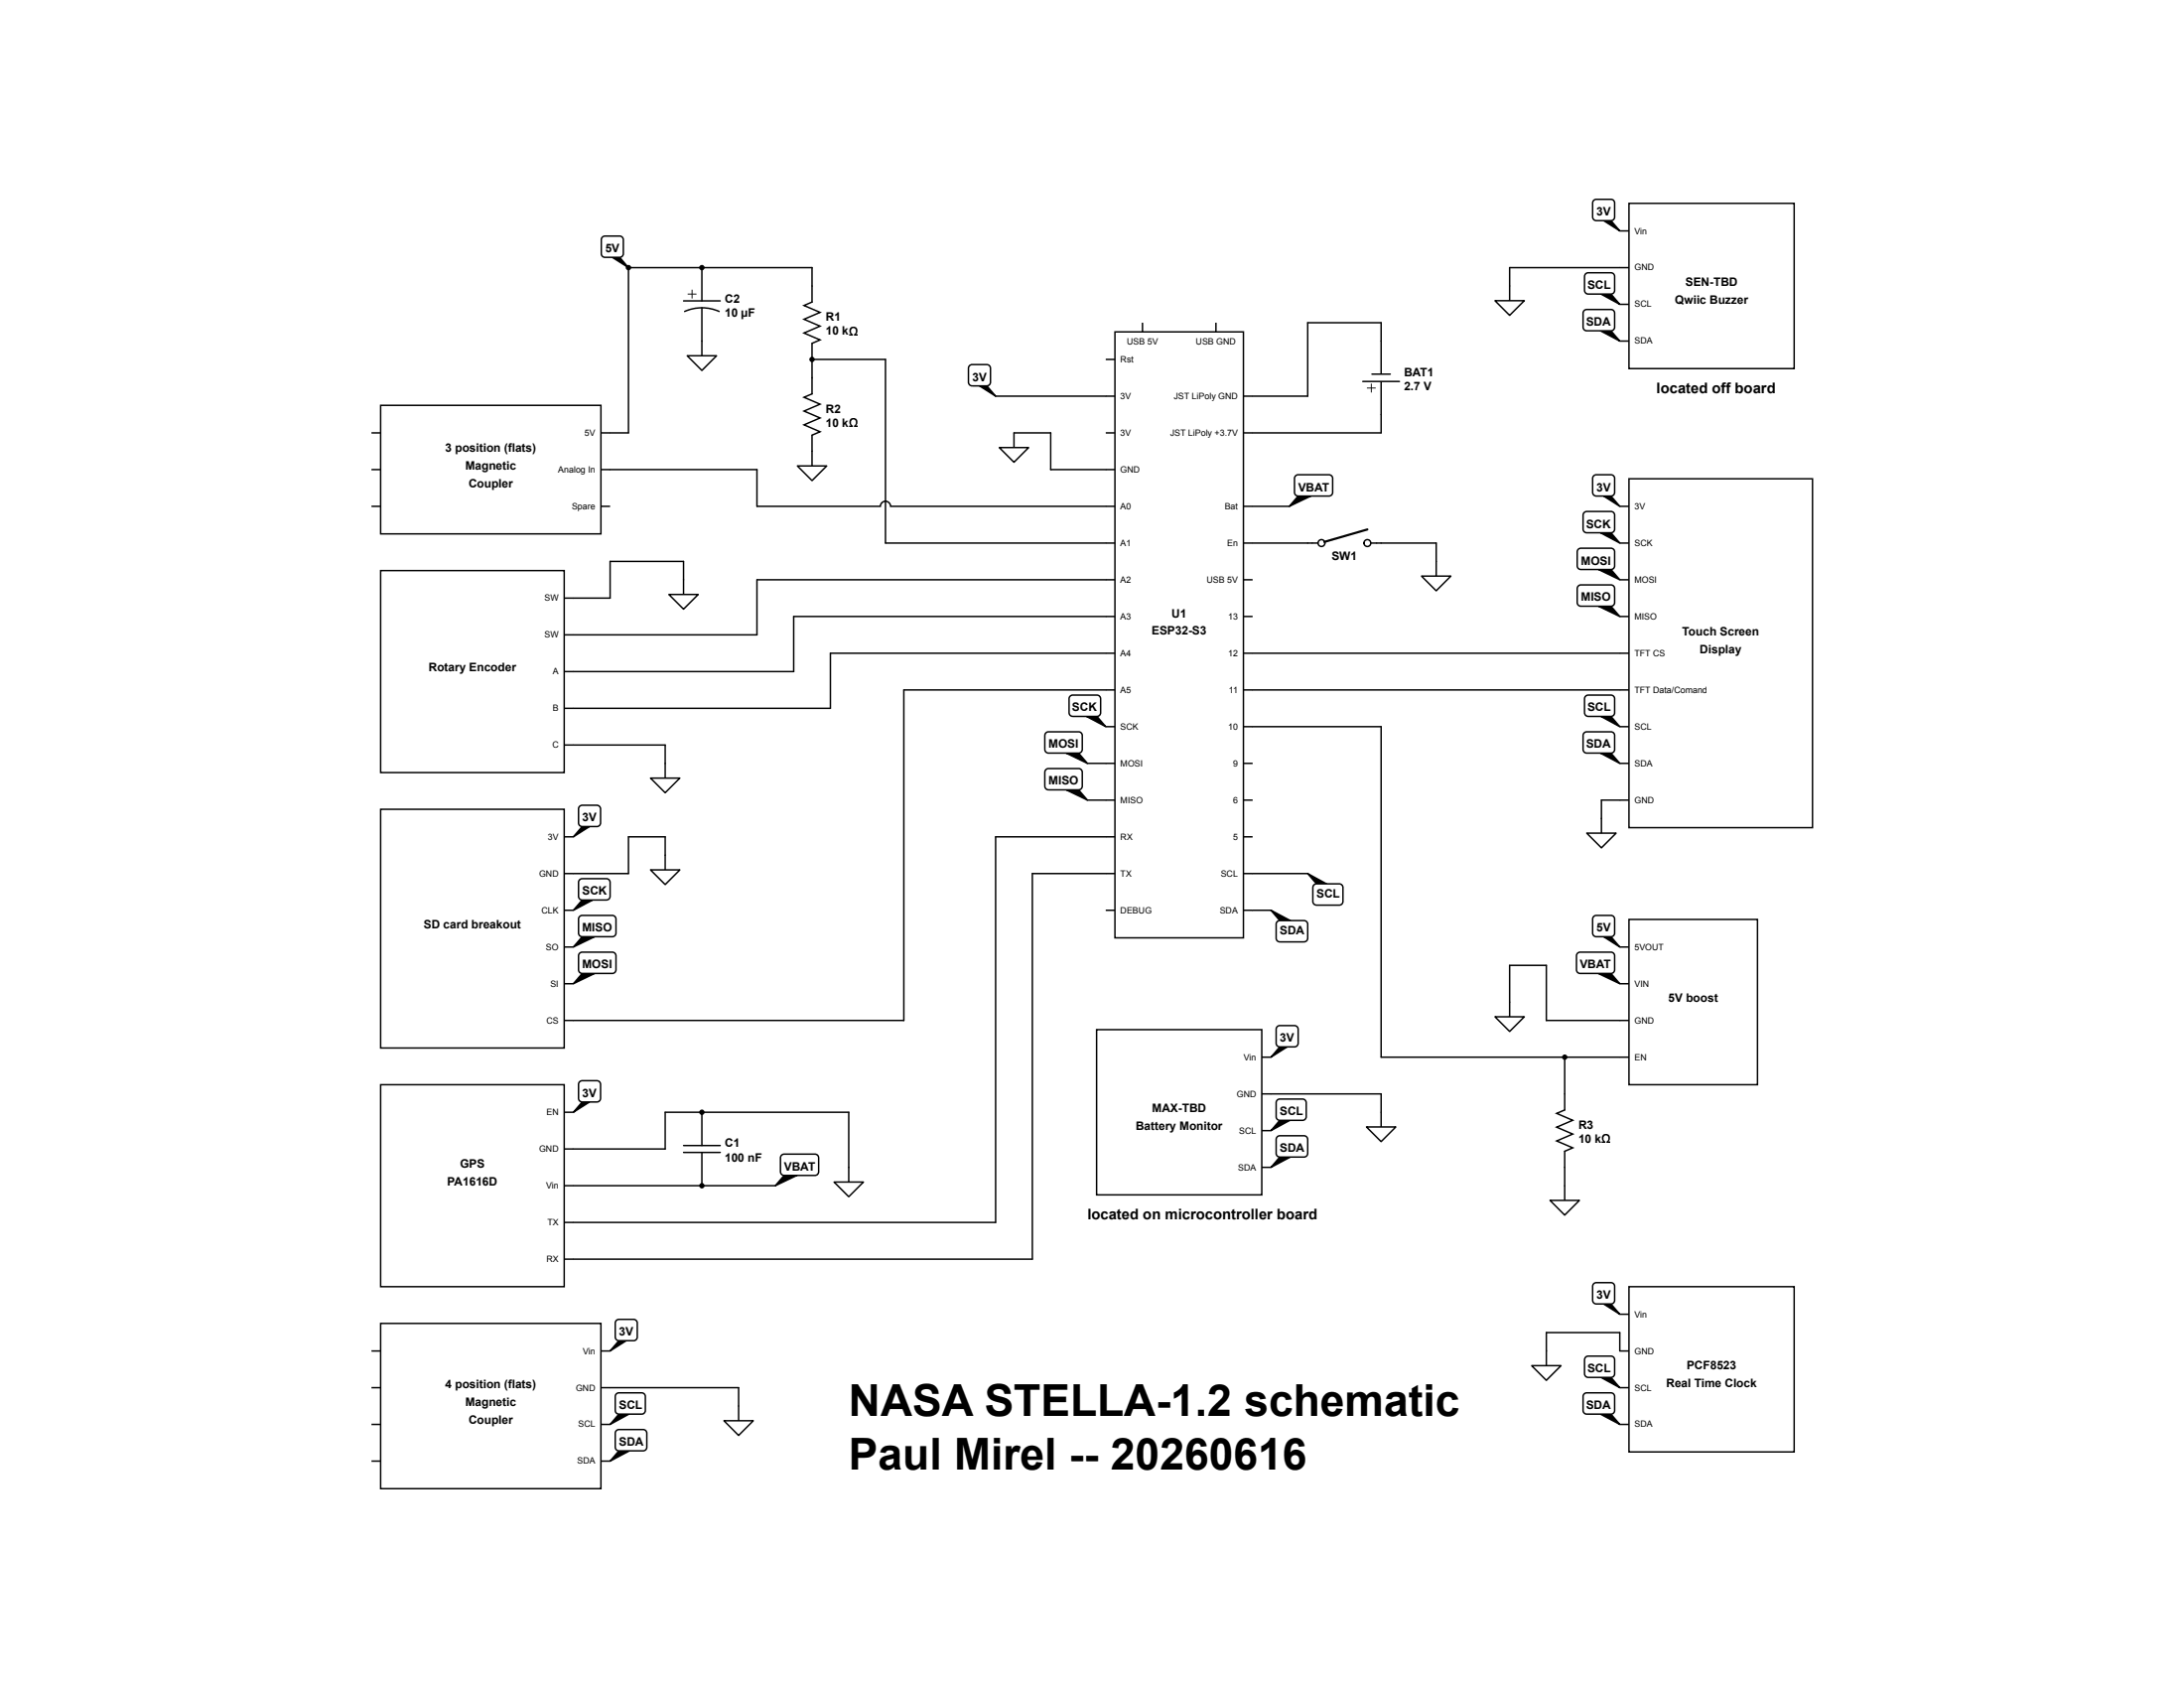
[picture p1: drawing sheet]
<svg xmlns="http://www.w3.org/2000/svg" width="279mm" height="216mm" viewBox="0 0 279 216" stroke-linecap="round" stroke-linejoin="round" font-family="sans-serif">
<g fill="#000">
<path d="M78.3 32.9h1l1.1 1.3zM204.8 37.6h1.3l1.1 1.3zM205.2 28.2h.9l1.1 1.3zM125.3 49.4h.9l1.2 1.3zM204.7 42.3h1.4l1.1 1.3zM166.1 63.4h1.6l-2.8 1.4zM205.2 63.4h.9l1.1 1.4zM204.7 68.1h1.4l1.1 1.4zM204.5 77.5h1.6l1.1 1.4zM204.5 72.8h1.6l1.1 1.4zM136.4 96.3h1.6l1.1 1.3zM139 91.6h1.3l1.2 1.3z"/>
<path d="M204.7 96.3h1.4l1.1 1.3zM204.8 91.6h1.3l1.1 1.3zM74.5 115.1h1.3l-2.4 1.3zM74.5 105.7h.9l-2 1.3zM136.4 101h1.6l1.1 1.3zM162.6 116.4l2.5 1.3h-1.4zM167.3 111.7l2.4 1.3h-1.3zM74.5 124.5h1.6l-2.7 1.3zM74.5 119.8h1.6l-2.7 1.3zM163.7 133.9h1l-2.1 1.3zM204.5 124.5h1.6l1.1 1.3zM205.2 119.8h.9l1.1 1.3z"/>
<path d="M74.5 140.9h.9l-2 1.4zM100.3 150.3h1.6l-2.7 1.4zM163.7 143.3h1.3l-2.4 1.3zM163.7 148h1.4l-2.5 1.3zM79.2 171.5h.9l-2 1.3zM204.8 176.2h1.3l1.1 1.3zM205.2 166.8h.9l1.1 1.3zM79.2 180.9h1.3l-2.4 1.3zM79.2 185.6h1.3l-2.4 1.3zM204.7 180.9h1.4l1.1 1.3z"/>
</g>
<g fill="none" stroke="#000" stroke-width=".19">
<path d="M78.3 32.9h1l1.1 1.3zM204.8 37.6h1.3l1.1 1.3zM205.2 28.2h.9l1.1 1.3zM125.3 49.4h.9l1.2 1.3zM204.7 42.3h1.4l1.1 1.3zM166.1 63.4h1.6l-2.8 1.4zM204.5 77.5h1.6l1.1 1.4zM204.5 72.8h1.6l1.1 1.4zM204.7 68.1h1.4l1.1 1.4zM205.2 63.4h.9l1.1 1.4zM136.4 96.3h1.6l1.1 1.3zM139 91.6h1.3l1.2 1.3z"/>
<path d="M204.7 96.3h1.4l1.1 1.3zM204.8 91.6h1.3l1.1 1.3zM74.5 115.1h1.3l-2.4 1.3zM74.5 119.8h1.6l-2.7 1.3zM74.5 105.7h.9l-2 1.3zM136.4 101h1.6l1.1 1.3zM162.6 116.4l2.5 1.3h-1.4zM167.3 111.7l2.4 1.3h-1.3zM205.2 119.8h.9l1.1 1.3zM74.5 124.5h1.6l-2.7 1.3zM163.7 133.9h1l-2.1 1.3zM204.5 124.5h1.6l1.1 1.3z"/>
<path d="M74.5 140.9h.9l-2 1.4zM100.3 150.3h1.6l-2.7 1.4zM163.7 143.3h1.3l-2.4 1.3zM163.7 148h1.4l-2.5 1.3zM79.2 171.5h.9l-2 1.3zM204.8 176.2h1.3l1.1 1.3zM205.2 166.8h.9l1.1 1.3zM79.2 180.9h1.3l-2.4 1.3zM79.2 185.6h1.3l-2.4 1.3zM204.7 180.9h1.4l1.1 1.3z"/>
</g>
<path d="M168 113.3l.4-.3 3.2 .1 .2 .4-.1 2-.4 .3-3.1-.1-.2-.4z" fill="#fff"/>
<path d="M168 113.3l.4-.3 3.2 .1 .2 .4-.1 2-.4 .3-3.1-.1-.2-.4z" fill="none" stroke="#000" stroke-width=".19"/>
<path d="M142.6 42.5h16.5v77.5h-16.5z" fill="#fff"/>
<g fill="none" stroke="#000" stroke-width=".19">
<path d="M141.5 46h1.1M141.5 50.7h1.1M141.5 55.4h1.1M142.6 42.5h16.5v77.5h-16.5zM146.2 41.3v1.2M155.6 41.3v1.2M159.1 50.7h1.1M159.1 55.4h1.1M141.5 60.1h1.1M141.5 64.8h1.1M141.5 69.5h1.1M141.5 74.2h1.1"/>
<path d="M141.5 78.9h1.1M159.1 64.8h1.1M159.1 69.5h1.1M159.1 74.2h1.1M159.1 78.9h1.1M141.5 83.5h1.1M141.5 88.2h1.1M141.5 92.9h1.1M141.5 97.6h1.1M159.1 83.5h1.1M159.1 88.2h1.1M159.1 92.9h1.1"/>
<path d="M159.1 97.6h1.1M141.5 102.3h1.1M141.5 107h1.1M141.5 111.7h1.1M141.5 116.4h1.1M159.1 102.3h1.1M159.1 107h1.1M159.1 111.7h1.1M159.1 116.4h1.1"/>
</g>
<path d="M163.5 117.8l.2-.1 3.4 .1 .2 .4-.1 2-.4 .3-3.3-.1-.2-.4v-1.8z" fill="#fff"/>
<path d="M163.5 117.8l.2-.1 3.4 .1 .2 .4-.1 2-.4 .3-3.3-.1-.2-.4v-1.8z" fill="none" stroke="#000" stroke-width=".19"/>
<path d="M74.2 103.1l2.2-.1 .4 .2v2l-.2 .5h-2.1l-.4-.2-.1-2z" fill="#fff"/>
<g fill="none" stroke="#000" stroke-width=".19">
<path d="M160.2 69.5h8.4M175.4 69.5h8.3v4.2M74.2 103.1l2.2-.1 .4 .2v2l-.2 .5h-2.1l-.4-.2-.1-2z"/>
<circle cx="169.1" cy="69.5" r=".44"/>
<circle cx="174.9" cy="69.5" r=".44"/>
</g>
<path d="M174.9 67.7l-5.5 1.6" fill="none" stroke="#000" stroke-width=".28"/>
<path d="M181.9 73.7h3.7l-1.9 1.9z" fill="#fff"/>
<path d="M181.9 73.7h3.7l-1.9 1.9z" fill="none" stroke="#000" stroke-width=".19"/>
<path d="M74.2 117.1h.3h4.1l.2 .5-.1 2-.4 .2-4.1-.1-.2-.4v-1.7z" fill="#fff"/>
<path d="M129.7 55.4v1.8M174.3 48.8h4.7M175.5 47.9h2.4M176.7 47.8v-6.5h-9.4v9.4h-7.1M176.7 48.8v6.6h-16.5M74.2 117.1h.3h4.1l.2 .5-.1 2-.4 .2-4.1-.1-.2-.4v-1.7z" fill="none" stroke="#000" stroke-width=".19"/>
<path d="M175.4 49.1h.1v.5h.5v.1h-.5v.5h-.1v-.5h-.5v-.1h.5z" fill="#000"/>
<path d="M127.8 57.2h3.8l-1.9 1.9z" fill="#fff"/>
<path d="M127.8 57.2h3.8l-1.9 1.9z" fill="none" stroke="#000" stroke-width=".19"/>
<path d="M201.8 70.3l.4-.2 4.1 .1 .3 .4-.1 2-.4 .2h-4.1l-.2-.4z" fill="#fff"/>
<path d="M201.8 70.3l.4-.2 4.1 .1 .3 .4-.1 2-.4 .2h-4.1l-.2-.4zM139.1 102.3h2.4" fill="none" stroke="#000" stroke-width=".19"/>
<path d="M133.7 98.5l.4-.2 4.1 .1 .3 .4-.1 2-.4 .2h-4.1l-.2-.4z" fill="#fff"/>
<path d="M133.7 98.5l.4-.2 4.1 .1 .3 .4-.1 2-.4 .2h-4.1l-.2-.4z" fill="none" stroke="#000" stroke-width=".19"/>
<path d="M136.8 89.1l.4-.2 3.4 .1 .2 .4-.1 2-.4 .2h-3.3l-.2-.4z" fill="#fff"/>
<path d="M136.8 89.1l.4-.2 3.4 .1 .2 .4-.1 2-.4 .2h-3.3l-.2-.4z" fill="none" stroke="#000" stroke-width=".19"/>
<path d="M74.1 122l.4-.2h4.1l.2 .5-.1 2-.4 .2-4.1-.1-.2-.4z" fill="#fff"/>
<path d="M74.1 122l.4-.2h4.1l.2 .5-.1 2-.4 .2-4.1-.1-.2-.4z" fill="none" stroke="#000" stroke-width=".19"/>
<path d="M74.1 112.6l.4-.2 3.3 .1 .3 .4-.1 2-.4 .2-3.4-.1-.2-.4z" fill="#fff"/>
<path d="M139.1 97.6h2.4M74.1 112.6l.4-.2 3.3 .1 .3 .4-.1 2-.4 .2-3.4-.1-.2-.4z" fill="none" stroke="#000" stroke-width=".19"/>
<path d="M124 46.9l.4-.3 2.1 .1 .2 .4-.1 2-.4 .3-2.1-.1-.2-.4z" fill="#fff"/>
<path d="M124 46.9l.4-.3 2.1 .1 .2 .4-.1 2-.4 .3-2.1-.1-.2-.4zM85.1 109.4v1.9" fill="none" stroke="#000" stroke-width=".19"/>
<path d="M83.2 111.3h3.8l-1.9 1.8z" fill="#fff"/>
<path d="M129.7 55.4h4.7M83.2 111.3h3.8l-1.9 1.8zM193.1 128.2v1.8" fill="none" stroke="#000" stroke-width=".19"/>
<path d="M191.2 130h3.8l-1.9 1.9z" fill="#fff"/>
<path d="M191.2 130h3.8l-1.9 1.9zM197.8 123.5h-4.7v4.7" fill="none" stroke="#000" stroke-width=".19"/>
<path d="M204 117.1h2.1l.4 .2 .1 2-.3 .4-2.1 .1-.4-.2-.1-2z" fill="#fff"/>
<path d="M204 117.1h2.1l.4 .2 .1 2-.3 .4-2.1 .1-.4-.2-.1-2z" fill="none" stroke="#000" stroke-width=".19"/>
<path d="M165.8 60.8l.3-.1 4.2 .1 .2 .4-.1 2-.4 .2h-4.2l-.2-.4v-1.8z" fill="#fff"/>
<path d="M165.8 60.8l.3-.1 4.2 .1 .2 .4-.1 2-.4 .2h-4.2l-.2-.4v-1.8z" fill="none" stroke="#000" stroke-width=".19"/>
<path d="M201.9 121.8h.2h4.2l.3 .5-.1 2-.4 .2-4.2-.1-.2-.4v-1.7z" fill="#fff"/>
<path d="M127.4 50.7h14.1M160.2 64.8h4.7M160.2 111.7h7.1M160.2 116.4h2.4M201.9 121.8h.2h4.2l.3 .5-.1 2-.4 .2-4.2-.1-.2-.4v-1.7z" fill="none" stroke="#000" stroke-width=".19"/>
<path d="M208.4 164.6h21.1v21.1h-21.1z" fill="#fff"/>
<path d="M207.2 168.1h1.2M207.2 172.8h1.2M207.2 177.5h1.2M208.4 164.6h21.1v21.1h-21.1zM207.2 182.2h1.2" fill="none" stroke="#000" stroke-width=".19"/>
<path d="M204 164.1h2.1l.4 .2 .1 2-.3 .4-2.1 .1-.4-.3-.1-2z" fill="#fff"/>
<path d="M197.8 172.8v1.9M204 164.1h2.1l.4 .2 .1 2-.3 .4-2.1 .1-.4-.3-.1-2z" fill="none" stroke="#000" stroke-width=".19"/>
<path d="M195.9 174.7h3.8l-1.9 1.9z" fill="#fff"/>
<path d="M195.9 174.7h3.8l-1.9 1.9z" fill="none" stroke="#000" stroke-width=".19"/>
<path d="M202.6 178.4l.4-.3 3.3 .1 .3 .4-.1 2-.4 .3-3.3-.1-.3-.4z" fill="#fff"/>
<path d="M202.6 178.4l.4-.3 3.3 .1 .3 .4-.1 2-.4 .3-3.3-.1-.3-.4z" fill="none" stroke="#000" stroke-width=".19"/>
<path d="M202.8 173.7l.4-.3 3.1 .1 .3 .4-.1 2-.4 .3-3.2-.1-.2-.4z" fill="#fff"/>
<path d="M202.8 173.7l.4-.3 3.1 .1 .3 .4-.1 2-.4 .3-3.2-.1-.2-.4z" fill="none" stroke="#000" stroke-width=".19"/>
<path d="M140.3 131.7h21.1v21.1h-21.1z" fill="#fff"/>
<path d="M140.3 131.7h21.1v21.1h-21.1zM161.4 135.2h1.2M161.4 139.9h1.2M161.4 144.6h1.2M161.4 149.3h1.2" fill="none" stroke="#000" stroke-width=".19"/>
<path d="M163.5 131.2h2.1l.4 .2 .1 2-.3 .4-2.1 .1-.4-.2v-2.1z" fill="#fff"/>
<path d="M163.5 131.2h2.1l.4 .2 .1 2-.3 .4-2.1 .1-.4-.2v-2.1zM176.7 142.3v1.8" fill="none" stroke="#000" stroke-width=".19"/>
<path d="M174.8 144.1h3.8l-1.9 1.9z" fill="#fff"/>
<path d="M162.6 139.9h14.1v2.4M174.8 144.1h3.8l-1.9 1.9z" fill="none" stroke="#000" stroke-width=".19"/>
<path d="M163.5 145.3h.2h3.4l.2 .4-.1 2.1-.4 .2-3.3-.1-.2-.4v-1.8z" fill="#fff"/>
<path d="M163.5 145.3h.2h3.4l.2 .4-.1 2.1-.4 .2-3.3-.1-.2-.4v-1.8z" fill="none" stroke="#000" stroke-width=".19"/>
<path d="M163.5 140.6h3.1h.3l.2 .4-.1 2.1-.4 .2-3.1-.1-.2-.4v-1.8z" fill="#fff"/>
<path d="M163.5 140.6h3.1h.3l.2 .4-.1 2.1-.4 .2-3.1-.1-.2-.4v-1.8z" fill="none" stroke="#000" stroke-width=".19"/>
<path d="M48.7 169.3h28.2v21.1h-28.2z" fill="#fff"/>
<path d="M47.5 172.8h1.2M47.5 177.5h1.2M48.7 169.3h28.2v21.1h-28.2zM76.9 172.8h1.2M76.9 177.5h1.2M47.5 182.2h1.2M47.5 186.9h1.2M76.9 182.2h1.2M76.9 186.9h1.2" fill="none" stroke="#000" stroke-width=".19"/>
<path d="M78.9 168.8h2.2l.4 .2v2l-.2 .4-2.1 .1-.4-.3-.1-2z" fill="#fff"/>
<path d="M78.9 168.8h2.2l.4 .2v2l-.2 .4-2.1 .1-.4-.3-.1-2zM94.5 179.8v1.9" fill="none" stroke="#000" stroke-width=".19"/>
<path d="M92.6 181.7h3.8l-1.9 1.9z" fill="#fff"/>
<path d="M78.1 177.5h16.4v2.3M92.6 181.7h3.8l-1.9 1.9z" fill="none" stroke="#000" stroke-width=".19"/>
<path d="M78.9 182.9l3.4-.1 .2 .1 .2 .4v2l-.4 .3-3.4-.1-.2-.4v-1.8z" fill="#fff"/>
<path d="M78.9 182.9l3.4-.1 .2 .1 .2 .4v2l-.4 .3-3.4-.1-.2-.4v-1.8z" fill="none" stroke="#000" stroke-width=".19"/>
<path d="M78.8 178.4l.4-.3 3.1 .1 .3 .4-.1 2-.4 .3-3.2-.1-.2-.4z" fill="#fff"/>
<path d="M78.8 178.4l.4-.3 3.1 .1 .3 .4-.1 2-.4 .3-3.2-.1-.2-.4z" fill="none" stroke="#000" stroke-width=".19"/>
<path d="M48.7 138.7h23.5v25.9h-23.5z" fill="#fff"/>
<path d="M48.7 138.7h23.5v25.9h-23.5zM72.2 142.3h1.2M72.2 147h1.2M72.2 151.7h1.2M72.2 156.4h1.2M72.2 161.1h1.2" fill="none" stroke="#000" stroke-width=".19"/>
<path d="M74.1 138.5l.4-.3 2.1 .1 .2 .4v2l-.4 .2h-2.2l-.2-.4z" fill="#fff"/>
<path d="M74.1 138.5l.4-.3 2.1 .1 .2 .4v2l-.4 .2h-2.2l-.2-.4zM108.6 149.3v1.9" fill="none" stroke="#000" stroke-width=".19"/>
<path d="M106.7 151.2h3.8l-1.9 1.9z" fill="#fff"/>
<path d="M106.7 151.2h3.8l-1.9 1.9z" fill="none" stroke="#000" stroke-width=".19"/>
<path d="M99.9 147.8l.4-.2 4.2 .1 .2 .4v2l-.4 .2h-4.2l-.3-.4z" fill="#fff"/>
<path d="M73.4 151.7h25.8M73.4 147h11.7v-4.7h23.5v7M87.4 146.5h4.7M87.4 147.4h4.7M89.8 142.3v4.2M89.8 147.4v4.3M99.9 147.8l.4-.2 4.2 .1 .2 .4v2l-.4 .2h-4.2l-.3-.4z" fill="none" stroke="#000" stroke-width=".19"/>
<path d="M208.4 26h21.1v21.1h-21.1z" fill="#fff"/>
<path d="M207.2 29.5h1.2M207.2 34.2h1.2M207.2 38.9h1.2M208.4 26h21.1v21.1h-21.1zM207.2 43.6h1.2" fill="none" stroke="#000" stroke-width=".19"/>
<path d="M204 25.6l2.1-.1 .4 .2 .1 2-.3 .5h-2.1l-.4-.2-.1-2z" fill="#fff"/>
<path d="M193.1 36.6v1.9M204 25.6l2.1-.1 .4 .2 .1 2-.3 .5h-2.1l-.4-.2-.1-2z" fill="none" stroke="#000" stroke-width=".19"/>
<path d="M191.2 38.5h3.8l-1.9 1.8z" fill="#fff"/>
<path d="M191.2 38.5h3.8l-1.9 1.8zM207.2 34.2h-14.1v2.4" fill="none" stroke="#000" stroke-width=".19"/>
<path d="M202.6 39.8l.4-.2h3.3l.3 .5-.1 2-.4 .2-3.3-.1-.3-.4z" fill="#fff"/>
<path d="M202.6 39.8l.4-.2h3.3l.3 .5-.1 2-.4 .2-3.3-.1-.3-.4z" fill="none" stroke="#000" stroke-width=".19"/>
<path d="M202.8 35.1l.4-.2 3.1 .1 .3 .4-.1 2-.4 .2-3.2-.1-.2-.4z" fill="#fff"/>
<path d="M103.9 36.6v2l-1 .5 2 .9-2 .8 2 .9-2 .9 2 .9-1 .4v6.5l-1 .4 2 .9-2 .9 2 .9-2 .8 2 .9-1 .5v2M202.8 35.1l.4-.2 3.1 .1 .3 .4-.1 2-.4 .2-3.2-.1-.2-.4z" fill="none" stroke="#000" stroke-width=".19"/>
<path d="M77 30.4l.4-.2 2.1 .1 .2 .4v2l-.4 .2h-2.1l-.3-.5z" fill="#fff"/>
<path d="M77 30.4l.4-.2 2.1 .1 .2 .4v2l-.4 .2h-2.1l-.3-.5zM103.9 34.2v2.4M103.9 57.7v1.9" fill="none" stroke="#000" stroke-width=".19"/>
<path d="M102 59.6h3.8l-1.9 1.9z" fill="#fff"/>
<path d="M102 59.6h3.8l-1.9 1.9zM103.9 46h9.4M134.4 55.4v4.7h7.1M200.2 139.9v2.1l-1.1 .4 2.1 .9-2.1 .9 2.1 .9-2.1 .8 2.1 .9-1 .5v2M200.2 151.7v1.8" fill="none" stroke="#000" stroke-width=".19"/>
<path d="M198.3 153.5h3.8l-1.9 1.9z" fill="#fff"/>
<path d="M198.3 153.5h3.8l-1.9 1.9zM200.2 149.3v2.4" fill="none" stroke="#000" stroke-width=".19"/>
<path d="M48.7 51.8h28.2v16.5h-28.2z" fill="#fff"/>
<path d="M47.5 55.4h1.2M48.7 51.8h28.2v16.5h-28.2zM76.9 55.4h3.5M47.5 60.1h1.2M47.5 64.8h1.2M76.9 60.1h19.9M76.9 64.8h1.2M141.5 107h-14.1v49.4h-54M141.5 111.7h-9.4v49.4h-58.7" fill="none" stroke="#000" stroke-width=".19"/>
<path d="M48.7 73h23.5v25.8h-23.5z" fill="#fff"/>
<path d="M48.7 73h23.5v25.8h-23.5zM72.2 76.5h1.2M72.2 81.2h1.2M72.2 85.9h1.2M72.2 90.6h1.2M72.2 95.3h1.2M85.1 97.6v1.9" fill="none" stroke="#000" stroke-width=".19"/>
<path d="M83.2 99.5h3.8l-1.9 1.9z" fill="#fff"/>
<path d="M87.4 74.2v1.8M73.4 95.3h11.7v2.3M83.2 99.5h3.8l-1.9 1.9z" fill="none" stroke="#000" stroke-width=".19"/>
<path d="M85.6 76h3.7l-1.9 1.9z" fill="#fff"/>
<path d="M85.6 76h3.7l-1.9 1.9zM87.4 74.2v-2.4h-9.3v4.7h-4.7M141.5 78.9h-40v7h-28.1M141.5 74.2h-44.7v7h-23.4M141.5 83.5h-35.3v7.1h-32.8" fill="none" stroke="#000" stroke-width=".19"/>
<path d="M48.7 103.5h23.5v30.5h-23.5z" fill="#fff"/>
<path d="M96.8 60.1v4.7M141.5 88.2h-25.9v42.3h-43.4M160.2 92.9h16.5v42.3M48.7 103.5h23.5v30.5h-23.5zM72.2 107h1.2M72.2 116.4h1.2M85.1 109.4v-2.4h-4.7v4.7h-8.2M72.2 121.1h1.2M72.2 125.8h1.2" fill="none" stroke="#000" stroke-width=".19"/>
<path d="M208.4 117.6h16.4v21.1h-16.4z" fill="#fff"/>
<path d="M87.4 38.5h4.7M87.6 39.8a5.4 5.4 0 0 1 4.4 0M89.8 34.2v4.3M89.8 39.4v6.1M208.4 117.6h16.4v21.1h-16.4zM207.2 135.2h1.2M207.2 130.5h1.2M207.2 125.8h1.2M207.2 121.1h1.2" fill="none" stroke="#000" stroke-width=".19"/>
<path d="M88.5 37h.1v.6h.5v.1h-.5v.5h-.1v-.5h-.5v-.1h.5z" fill="#000"/>
<path d="M87.9 45.5h3.8l-1.9 1.9z" fill="#fff"/>
<path d="M103.9 34.2h-23.5v21.2M87.9 45.5h3.8l-1.9 1.9zM113.3 46v23.5h28.2M96.8 64.8h15.8a.66 .66 0 0 1 .7-.7 .66 .66 0 0 1 .6 .7h27.6M160.2 88.2h47M160.2 83.5h47M204.9 104.7v1.9M197.8 123.5v7h9.4M197.8 172.8v-2.4h9.4v2.4" fill="none" stroke="#000" stroke-width=".19"/>
<path d="M203 106.6h3.7l-1.8 1.8z" fill="#fff"/>
<path d="M203 106.6h3.7l-1.8 1.8zM207.2 102.3h-2.3v2.4" fill="none" stroke="#000" stroke-width=".19"/>
<path d="M208.4 61.2h23.5v44.7h-23.5z" fill="#fff"/>
<path d="M207.2 64.8h1.2M207.2 69.5h1.2M207.2 74.2h1.2M207.2 78.9h1.2M208.4 61.2h23.5v44.7h-23.5zM207.2 83.5h1.2M207.2 88.2h1.2M207.2 92.9h1.2M207.2 97.6h1.2M207.2 102.3h1.2" fill="none" stroke="#000" stroke-width=".19"/>
<path d="M202.8 89.1l.4-.2 3.1 .1 .3 .4-.1 2-.4 .2h-3.2l-.2-.4z" fill="#fff"/>
<path d="M202.8 89.1l.4-.2 3.1 .1 .3 .4-.1 2-.4 .2h-3.2l-.2-.4z" fill="none" stroke="#000" stroke-width=".19"/>
<path d="M202.6 93.8l.4-.2 3.3 .1 .3 .4-.1 2-.4 .2h-3.3l-.3-.4z" fill="#fff"/>
<path d="M202.6 93.8l.4-.2 3.3 .1 .3 .4-.1 2-.4 .2h-3.3l-.3-.4z" fill="none" stroke="#000" stroke-width=".19"/>
<path d="M133.9 93.7l.2-.1 4.1 .1 .3 .4-.1 2-.4 .2h-4.1l-.2-.4v-1.8z" fill="#fff"/>
<path d="M133.9 93.7l.2-.1 4.1 .1 .3 .4-.1 2-.4 .2h-4.1l-.2-.4v-1.8z" fill="none" stroke="#000" stroke-width=".19"/>
<path d="M202 74.9l.2-.1 4.1 .1 .3 .4-.1 2-.4 .2h-4.1l-.2-.4v-1.8z" fill="#fff"/>
<path d="M202 74.9l.2-.1 4.1 .1 .3 .4-.1 2-.4 .2h-4.1l-.2-.4v-1.8z" fill="none" stroke="#000" stroke-width=".19"/>
<path d="M202.6 65.7l.4-.3 3.3 .1 .3 .4-.1 2-.4 .2h-3.3l-.3-.4z" fill="#fff"/>
<path d="M202.6 65.7l.4-.3 3.3 .1 .3 .4-.1 2-.4 .2h-3.3l-.3-.4z" fill="none" stroke="#000" stroke-width=".19"/>
<path d="M204 60.8l2.1-.1 .4 .3 .1 2-.3 .4h-2.1l-.4-.2-.1-2z" fill="#fff"/>
<path d="M204 60.8l2.1-.1 .4 .3 .1 2-.3 .4h-2.1l-.4-.2-.1-2zM176.7 135.2h30.5M200.2 135.2v4.7" fill="none" stroke="#000" stroke-width=".19"/>
<g fill="#000">
<circle cx="80.4" cy="34.2" r=".28"/>
<circle cx="89.8" cy="34.2" r=".28"/>
<circle cx="103.9" cy="46" r=".28"/>
<circle cx="200.2" cy="135.2" r=".28"/>
<circle cx="89.8" cy="142.3" r=".28"/>
<circle cx="89.8" cy="151.7" r=".28"/>
</g>
<g fill="none" stroke="#000" stroke-width=".13">
<circle cx="80.4" cy="34.2" r=".28"/>
<circle cx="89.8" cy="34.2" r=".28"/>
<circle cx="103.9" cy="46" r=".28"/>
<circle cx="200.2" cy="135.2" r=".28"/>
<circle cx="89.8" cy="142.3" r=".28"/>
<circle cx="89.8" cy="151.7" r=".28"/>
</g>
<g font-size="5.6">
<text x="108.6" y="181.2">NASA STELLA-1.2 schematic</text>
<text x="108.6" y="187.9">Paul Mirel -- 20260616</text>
</g>
<g font-size="1.9">
<text x="211.9" y="50.3">located off board</text>
<text x="139.1" y="156">located on microcontroller board</text>
</g>
<g font-size="1.5">
<text x="204.3" y="27.6">3V</text>
<text x="77.4" y="32.3">5V</text>
<text x="92.7" y="38.7">C2</text>
<text x="92.7" y="40.5">10 µF</text>
<text x="105.6" y="41.1">R1</text>
<text x="202.9" y="41.7">SDA</text>
<text x="203.1" y="37">SCL</text>
<text x="214.3" y="38.8">Qwiic Buzzer</text>
<text x="215.6" y="36.6">SEN-TBD</text>
<text x="105.6" y="42.9">10 k</text>
<text x="105.6" y="52.8">R2</text>
<text x="124.4" y="48.7">3V</text>
<text x="179.6" y="48.1">BAT1</text>
<text x="179.6" y="49.9">2.7 V</text>
<text x="57" y="57.8">3 position (flats)</text>
<text x="105.6" y="54.6">10 k</text>
<text x="59.5" y="60.1">Magnetic</text>
<text x="59.9" y="62.3">Coupler</text>
<text x="166.1" y="62.8">VBAT</text>
<text x="204.3" y="62.8">3V</text>
<text x="170.4" y="71.6">SW1</text>
<text x="202.9" y="67.5">SCK</text>
<text x="202.2" y="72.2">MOSI</text>
<text x="202.2" y="76.9">MISO</text>
<text x="147.3" y="81.2">ESP32-S3</text>
<text x="149.9" y="78.9">U1</text>
<text x="215.2" y="81.3">Touch Screen</text>
<text x="217.5" y="83.5">Display</text>
<text x="54.8" y="85.9">Rotary Encoder</text>
<text x="134.1" y="95.7">MOSI</text>
<text x="137.2" y="91">SCK</text>
<text x="202.9" y="95.7">SDA</text>
<text x="203.1" y="91">SCL</text>
<text x="134.1" y="100.4">MISO</text>
<text x="74.5" y="105.1">3V</text>
<text x="54.2" y="118.8">SD card breakout</text>
<text x="74.5" y="119.2">MISO</text>
<text x="74.5" y="114.5">SCK</text>
<text x="163.7" y="119.5">SDA</text>
<text x="168.4" y="114.8">SCL</text>
<text x="204.3" y="119.2">5V</text>
<text x="74.5" y="123.9">MOSI</text>
<text x="202.1" y="123.9">VBAT</text>
<text x="213.4" y="128.2">5V boost</text>
<text x="163.7" y="133.3">3V</text>
<text x="74.5" y="140.3">3V</text>
<text x="147.4" y="142.3">MAX-TBD</text>
<text x="163.7" y="142.7">SCL</text>
<text x="58.8" y="149.4">GPS</text>
<text x="92.7" y="146.7">C1</text>
<text x="92.7" y="148.5">100 nF</text>
<text x="100.3" y="149.7">VBAT</text>
<text x="145.3" y="144.5">Battery Monitor</text>
<text x="163.7" y="147.4">SDA</text>
<text x="201.9" y="144.4">R3</text>
<text x="201.9" y="146.2">10 k</text>
<text x="57.2" y="151.7">PA1616D</text>
<text x="204.3" y="166.1">3V</text>
<text x="79.2" y="170.8">3V</text>
<text x="57" y="177.6">4 position (flats)</text>
<text x="59.5" y="179.8">Magnetic</text>
<text x="203.1" y="175.5">SCL</text>
<text x="213.2" y="177.4">Real Time Clock</text>
<text x="215.8" y="175.1">PCF8523</text>
<text x="59.9" y="182.1">Coupler</text>
<text x="79.2" y="184.9">SDA</text>
<text x="79.2" y="180.2">SCL</text>
<text x="202.9" y="180.2">SDA</text>
</g>
<g font-size="1.1">
<text x="209.1" y="29.9">Vin</text>
<text x="209.1" y="34.6">GND</text>
<text x="209.1" y="39.3">SCL</text>
<text x="143.3" y="46.3">Rst</text>
<text x="144.2" y="44.1">USB 5V</text>
<text x="153" y="44.1">USB GND</text>
<text x="209.1" y="44">SDA</text>
<text x="143.3" y="51">3V</text>
<text x="150.2" y="51">JST LiPoly GND</text>
<text x="74.8" y="55.7">5V</text>
<text x="143.3" y="55.7">3V</text>
<text x="149.7" y="55.7">JST LiPoly +3.7V</text>
<text x="71.4" y="60.4">Analog In</text>
<text x="73.2" y="65.1">Spare</text>
<text x="143.3" y="60.4">GND</text>
<text x="143.3" y="65.1">A0</text>
<text x="156.7" y="65.1">Bat</text>
<text x="209.1" y="65.1">3V</text>
<text x="143.3" y="69.8">A1</text>
<text x="157" y="69.8">En</text>
<text x="209.1" y="69.8">SCK</text>
<text x="69.7" y="76.9">SW</text>
<text x="143.3" y="74.5">A2</text>
<text x="154.4" y="74.5">USB 5V</text>
<text x="209.1" y="74.5">MOSI</text>
<text x="69.7" y="81.6">SW</text>
<text x="143.3" y="79.2">A3</text>
<text x="143.3" y="83.9">A4</text>
<text x="157.1" y="79.2">13</text>
<text x="157.1" y="83.9">12</text>
<text x="209.1" y="79.2">MISO</text>
<text x="209.1" y="83.9">TFT CS</text>
<text x="70.7" y="86.3">A</text>
<text x="143.3" y="88.6">A5</text>
<text x="157.2" y="88.6">11</text>
<text x="209.1" y="88.6">TFT Data/Comand</text>
<text x="70.7" y="95.7">C</text>
<text x="70.7" y="91">B</text>
<text x="143.3" y="93.3">SCK</text>
<text x="157.1" y="93.3">10</text>
<text x="209.1" y="93.3">SCL</text>
<text x="143.3" y="98">MOSI</text>
<text x="157.7" y="98">9</text>
<text x="209.1" y="98">SDA</text>
<text x="70.1" y="107.4">3V</text>
<text x="143.3" y="102.7">MISO</text>
<text x="143.3" y="107.4">RX</text>
<text x="157.7" y="107.4">5</text>
<text x="157.7" y="102.7">6</text>
<text x="209.1" y="102.7">GND</text>
<text x="69" y="112.1">GND</text>
<text x="143.3" y="112.1">TX</text>
<text x="156.2" y="112.1">SCL</text>
<text x="69.3" y="116.8">CLK</text>
<text x="143.3" y="116.8">DEBUG</text>
<text x="156" y="116.8">SDA</text>
<text x="69.8" y="121.5">SO</text>
<text x="209.1" y="121.5">5VOUT</text>
<text x="69.9" y="130.9">CS</text>
<text x="70.4" y="126.2">SI</text>
<text x="209.1" y="130.9">GND</text>
<text x="209.1" y="126.2">VIN</text>
<text x="159.1" y="135.6">Vin</text>
<text x="209.1" y="135.6">EN</text>
<text x="69.9" y="142.6">EN</text>
<text x="158.2" y="140.3">GND</text>
<text x="69" y="147.3">GND</text>
<text x="158.4" y="149.7">SDA</text>
<text x="158.5" y="145">SCL</text>
<text x="69.9" y="152">Vin</text>
<text x="69.9" y="161.4">RX</text>
<text x="70" y="156.7">TX</text>
<text x="74.6" y="173.2">Vin</text>
<text x="209.1" y="168.5">Vin</text>
<text x="209.1" y="173.2">GND</text>
<text x="73.7" y="177.9">GND</text>
<text x="209.1" y="177.9">SCL</text>
<text x="74" y="182.6">SCL</text>
<text x="209.1" y="182.6">SDA</text>
<text x="73.9" y="187.3">SDA</text>
</g>
</svg>
